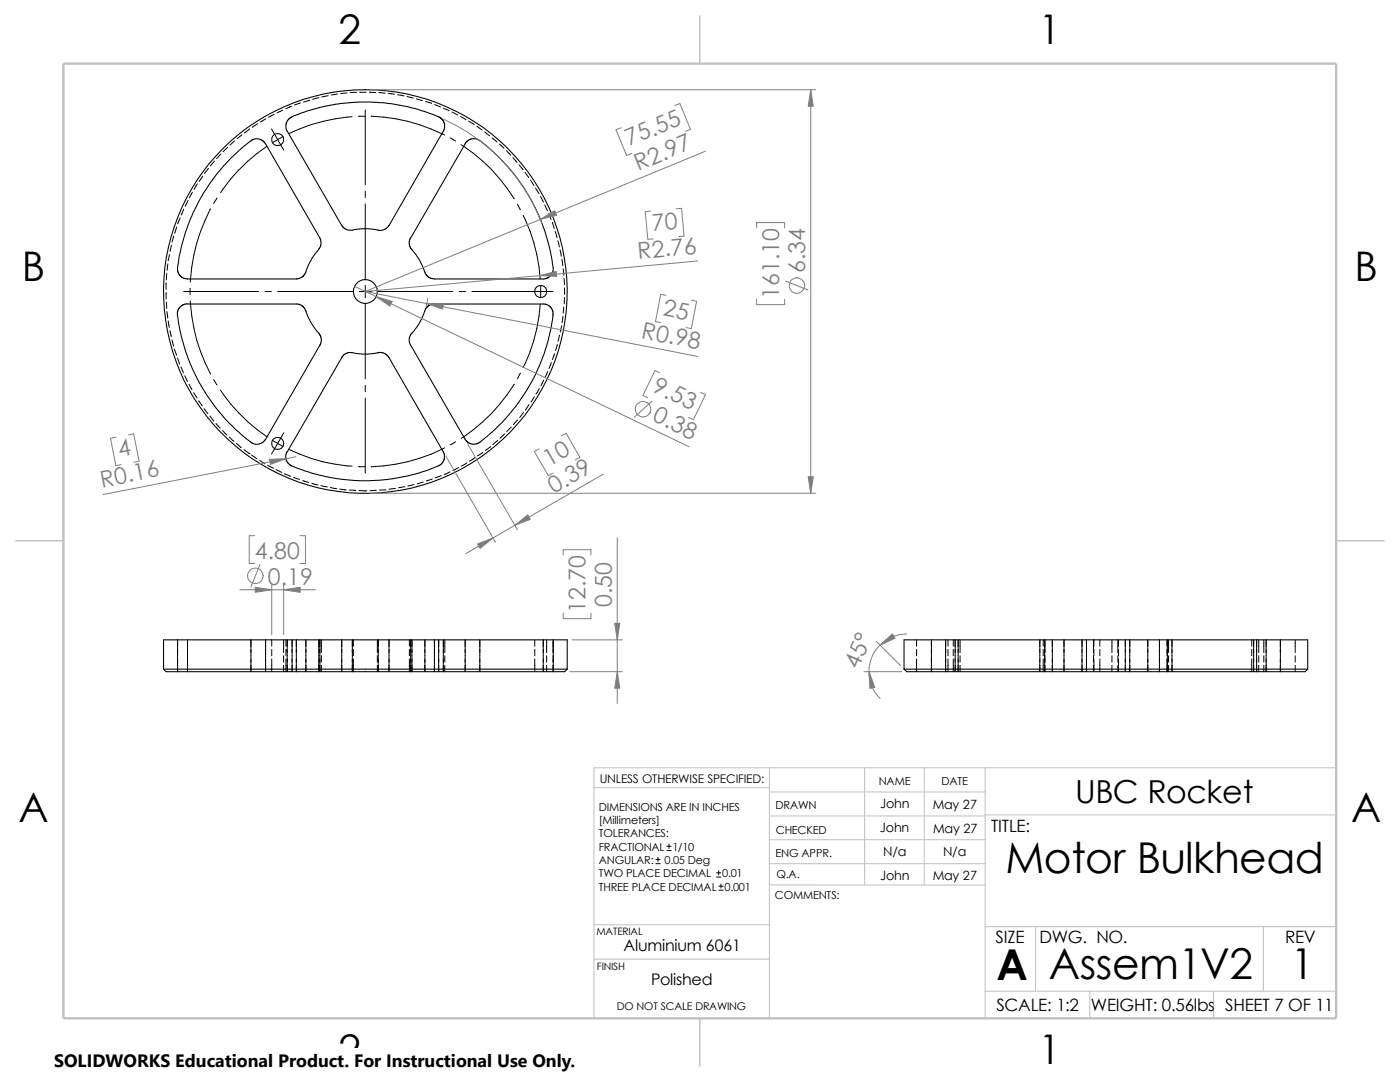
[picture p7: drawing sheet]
<svg xmlns="http://www.w3.org/2000/svg" width="279mm" height="216mm" viewBox="0 0 279 216" stroke-linecap="round" stroke-linejoin="round" font-family="sans-serif">
<g fill="none" stroke="#c0c0c0" stroke-width=".2">
<path d="M118.5 157.2h35M153.5 153.2v50M153.5 158h43.1M172.6 153.2v23.4M184.4 153.2v23.4M196.6 153.2v50M266.7 153.2h-148.2v50M153.5 167.6h43.1M153.5 162.8h43.1M153.5 176.6h43.1M153.5 172.3h43.1M196.6 162.6h70.1"/>
<path d="M118.5 191.4h35M118.5 184.5h35.1M196.6 197.8h70.1M196.6 184.9h70.1M206.7 184.9v12.9M217.5 197.8v5.4M242.2 197.8v5.4M252.1 184.9v12.9"/>
</g>
<path d="M139.7 3.2v9.5M3.1 107.9h9.6M266.7 107.9h9.5M139.7 203.2v9.5" fill="none" stroke="#c0c0c0" stroke-width=".21"/>
<path d="M12.7 12.7h254v190.5h-254z" fill="none" stroke="#c0c0c0" stroke-width=".47"/>
<g fill="none" stroke="#000" stroke-width=".2">
<path d="M61.8 20l-1.2 .4M63.6 19.5l-1.2 .3M65.5 19.1l-1.3 .2M67.4 18.8l-1.3 .2M69.3 18.5l-1.3 .2M71.2 18.4l-1.3 .1M71.8 18.4h1.3M73.7 18.4l1.3 .1M75.6 18.5l1.3 .1M77.5 18.6l1.2 .2M79.4 18.9l1.2 .2M81.2 19.3l1.3 .3"/>
<path d="M83.1 19.7l1.2 .4M38.4 38.4l-.6 1.1M39.4 36.7l-.7 1.1M40.4 35.1l-.6 1.1M41.6 33.6l-.8 1M42.8 32.1l-.8 1M43.3 39.5l-.7 1.1M44.1 30.7l-.9 1M45.4 29.4l-.9 .9M46.8 28.1l-.9 .9M48.3 26.9l-1 .8M49.8 25.7l-1 .8"/>
<path d="M51.4 24.7l-1.1 .7M53 23.7l-1.1 .6M53.3 29.2a34.1 34.1 0 0 0-9.3 9.2M54.2 25.7l2.4 4.3M54.7 22.8l-1.1 .6M56.4 22l-1.1 .5M56.5 27.3l-2.1 1.2M58.2 21.2l-1.2 .5M59.9 20.5l-1.1 .5M70.3 23.3a35.7 35.7 0 0 0-12.7 3.4M71.5 23.2h1.3M72.9 21.9v15"/>
<path d="M72.9 38.1v1.3M74.1 23.2a35.2 35.2 0 0 1 14.6 3.7M84.9 20.2l1.2 .4M86.7 20.9l1.2 .4M88.5 21.6l1.2 .5M89.8 27.5l1.1 .7M90.2 22.4l1.2 .5M91.9 23.2l1.1 .7M92 28.9a33.8 33.8 0 0 1 10.6 10.7M93.6 24.2l1.1 .6M95.2 25.2l1 .8M96.7 26.3l1 .8"/>
<path d="M98.2 27.5l1 .8M99.7 28.7l.9 .9M101 30.1l.9 .9M102.4 31.5l.8 .9M103.6 32.9l.8 1M104.8 34.4l.7 1M105.9 35.9l.7 1.1M106.9 37.5l.7 1.2M107.9 39.2l.6 1.1M33.1 56.5v1.2M33.1 58.4v1.2M33.3 54.6l-.1 1.2"/>
<path d="M33.5 52.7l-.1 1.2M33.8 50.8l-.2 1.2M34.2 48.9l-.2 1.3M34.7 47.1l-.4 1.2M35.3 45.3l-.5 1.2M35.9 43.5l-.4 1.2M36.7 41.7l-.5 1.2M36.7 58.2h14.9M37.5 40l-.5 1.1M37.9 57.5v1.3M42 41.7a35.3 35.3 0 0 0-4 14.6M52.9 58.2h1.2"/>
<path d="M55.4 58.2h15M71.7 58.2h2.5M72.9 40.7v15M72.9 56.9v2.5M75.4 58.2h15M91.7 58.2h1.2M94.2 58.2h16.2M103.3 40.7l.5 1.1M104.4 43a33.2 33.2 0 0 1 3.4 12.7M107.9 56.9v2.5M108.7 40.9l.6 1.1M109.5 42.6l.5 1.2"/>
<path d="M110.2 44.4l.4 1.2M110.8 46.2l.4 1.2M111.3 48l.3 1.3M111.8 49.9l.2 1.2M112.1 51.7l.2 1.3M112.4 53.6l.1 1.3M112.6 55.5v1.3M112.6 57.4v1.3M112.6 59.4v1.2M33.2 60.3l.1 1.3M33.3 62.2l.2 1.3M33.6 64.1l.2 1.2"/>
<path d="M33.9 66l.3 1.2M34.3 67.8l.3 1.2M34.8 69.6l.4 1.2M35.2 70.8v.1M35.4 71.5l.5 1.1M36.1 73.2l.5 1.2M36.9 75l.5 1.1M37.7 76.7l.6 1.1M38 60.1a34.4 34.4 0 0 0 4 14.5M38.7 78.4l.6 1M39.7 80l.7 1M42.6 75.7l.7 1.1"/>
<path d="M44 77.9a34.4 34.4 0 0 0 9.3 9.3M72.9 60.7v14.9M72.9 76.9v1.2M72.9 79.4v15M102.6 76.7a33.8 33.8 0 0 1-10.6 10.8M103.8 74.5l-.5 1.1M106.6 79.2l-.6 1M107.6 77.5l-.6 1.1M107.8 60.7a32.7 32.7 0 0 1-3.4 12.6M108.5 75.9l-.6 1.1M109.3 74.1l-.5 1.2M110 72.3l-.4 1.2"/>
<path d="M110.7 70.6l-.5 1.2M111.2 68.7l-.3 1.2M111.7 66.9l-.3 1.2M112.1 65l-.3 1.3M112.4 63.1l-.2 1.3M112.5 61.3l-.1 1.2M40.7 81.5l.8 1M41.9 83l.8 1M43.1 84.5l.8 .9M44.4 85.9l.9 .9M45.8 87.2l.9 .9M47.2 88.5l.9 .8"/>
<path d="M48.7 89.7l1 .8M49.7 90.5h.1M50.2 90.8l1.1 .7M51.8 91.9l1.1 .6M53.4 92.8l1.2 .6M54.4 87.8l2.1 1.3M55.1 93.7l1.2 .6M56.6 86.4l-2.4 4.2M56.8 94.5l1.2 .5M57.6 89.7a32.3 32.3 0 0 0 12.7 3.3M58.6 95.2l1.2 .5M60.4 95.9l1.2 .4"/>
<path d="M62.2 96.4l1.3 .4M64.1 96.9l1.2 .3M65.9 97.3l1.3 .2M67.8 97.6l1.3 .1M69.7 97.8l1.3 .1M71.5 93.1h1.3M71.6 97.9l1.3 .1M73.2 97.9l-.3 .1M75.1 97.8l-1.3 .1M77 97.7l-1.3 .1M78.9 97.5l-1.3 .1M80.8 97.1l-1.3 .2"/>
<path d="M82.6 96.7l-1.2 .3M84.5 96.2l-1.2 .4M86.3 95.6l-1.2 .4M88.1 94.9l-1.2 .5M88.7 89.4a34.4 34.4 0 0 1-14.6 3.7M89.8 94.1l-1.2 .6M90.9 88.1l-1.1 .7M91.5 93.3l-1.1 .6M93.2 92.4l-1.1 .6M94.8 91.3l-1.1 .7M96.4 90.3l-1.1 .7M97.9 89.1l-1 .8"/>
<path d="M99.3 87.9l-1 .8M100.7 86.6l-.9 .9M102 85.2l-.9 .9M103.3 83.8l-.9 1M104.5 82.3l-.8 1M105.6 80.7l-.7 1.1M35.4 127.7v6.3M37.4 127.7v6.3M50.1 127.7v6.3M53 127.7v6.3M54.2 127.7v1.2M54.2 129.6v1.3"/>
<path d="M54.2 131.5v2.5M56.6 127.7v2.5M56.6 130.9v1.2M56.6 132.8v1.2M57.1 127.7v1.2M57.1 129.6v1.3M57.1 131.5v2.5M57.3 127.7v6.3M58.3 127.7v6.3M59.1 127.7v6.3M61 127.7v6.3M63.6 127.7v6.3"/>
<path d="M63.8 127.7v6.3M64.1 127.7v2.5M64.1 130.9v1.2M64.1 132.8v1.2M68.2 127.7v6.3M70.3 127.7v6.3M70.5 127.7v1.2M70.5 129.6v1.3M70.5 131.5v2.5M75.3 127.7v2.5M75.3 130.9v1.2M75.3 132.8v1.2"/>
<path d="M75.5 127.7v6.3M77.6 127.7v6.3M81.7 127.7v1.2M81.7 129.6v1.3M81.7 131.5v2.5M82 127.7v6.3M82.2 127.7v6.3M84.8 127.7v6.3M86.7 127.7v6.3M87.5 127.7v6.3M88.5 127.7v6.3M88.8 127.7v2.5"/>
<path d="M88.8 130.9v1.2M88.8 132.8v1.2M92.8 127.7v6.3M95.8 127.7v6.3M106.7 127.7v1.2M106.7 129.6v1.3M106.7 131.5v2.5M108.4 127.7v6.3M109.1 127.7v2.5M109.1 130.9v1.2M109.1 132.8v1.2M110.4 127.7v6.3"/>
<path d="M182.9 127.7v1.2M182.9 129.6v1.3M182.9 131.5v2.5M185.9 127.7v6.3M188.7 127.7v6.3M189.2 127.7v1.2M189.2 129.6v1.3M189.2 131.5v2.5M190.2 127.7v1.2M190.2 129.6v1.3M190.2 131.5v2.5M190.6 127.7v6.3"/>
<path d="M191.2 127.7v6.3M191.6 127.7v2.5M191.6 130.9v1.2M191.6 132.8v1.2M207.5 127.7v6.3M208.2 127.7v1.2M208.2 129.6v1.3M208.2 131.5v2.5M208.5 127.7v6.3M208.5 127.7v2.5M208.5 130.9v1.2M208.5 132.8v1.2"/>
<path d="M210 127.7v6.3M212.3 127.7v6.3M215.9 127.7v6.3M216.8 127.7v6.3M218.2 127.7v2.5M218.2 130.9v1.2M218.2 132.8v1.2M218.3 127.7v1.2M218.3 129.6v1.3M218.3 131.5v2.5M219.5 127.7v1.2M219.5 129.6v1.3"/>
<path d="M219.5 131.5v2.5M221.9 127.7v2.5M221.9 130.9v1.2M221.9 132.8v1.2M223.1 127.7v2.5M223.1 130.9v1.2M223.1 132.8v1.2M223.2 127.7v1.2M223.2 129.6v1.3M223.2 131.5v2.5M224.6 127.7v6.3M225.5 127.7v6.3"/>
<path d="M229.1 127.7v6.3M231.4 127.7v6.3M232.9 127.7v1.2M232.9 129.6v1.3M232.9 131.5v2.5M233 127.7v6.3M233.2 127.7v2.5M233.2 130.9v1.2M233.2 132.8v1.2M233.9 127.7v6.3M249.8 127.7v1.2M249.8 129.6v1.3"/>
<path d="M249.8 131.5v2.5M250.2 127.7v6.3M250.8 127.7v6.3M251.2 127.7v2.5M251.2 130.9v1.2M251.2 132.8v1.2M252.2 127.7v2.5M252.2 130.9v1.2M252.2 132.8v1.2M252.7 127.7v6.3M255.5 127.7v6.3M258.5 127.7v2.5"/>
<path d="M258.5 130.9v1.2M258.5 132.8v1.2M130.9 172.3h.8M130.9 171.5h.8M131.3 171.1v.8M133.1 169.7h.8M133.1 168.9h.8M133.5 168.4v.9M143 175h.8M143 174.2h.8M143.4 173.7v.9M143.5 177.6h.8"/>
<path d="M143.5 176.8h.8M143.9 176.4v.8"/>
</g>
<g fill="none" stroke="#000" stroke-width=".21">
<path d="M53 28.7l-.5-.6-.8-.4h-.9l-.7 .4a36.8 36.8 0 0 0-14.7 26l.3 .7 .4 .4 .6 .3 .7 .2h21.9l.9-.4 .7-.6 1.2-3 1.9-2.6 .1-.6-.1-.6-11-19.2M58.3 23.3a37.6 37.6 0 0 1 29.7 .3l.4 .4 .3 .8-.1 1.3-11 18.9-.3 .4-.7 .4-1.2 .1M58.3 23.3l-.6 .3-.6 .9-.1 .6 .1 .8 11.1 19.1M68.2 45l.5 .6 .9 .3 2.7-.3 2.1 .1 1.1 .2M81.9 47.5l-.2 .7 .1 1 1.9 2.7 1.1 2.4M82 47.5l11-19.1 .5-.5 .6-.2h.9l.6 .3a37 37 0 0 1 14.8 25.9l-.1 .5-.4 .5-.4 .5-.9 .3h-21.9l-1.1-.4-.6-.5-.2-.6M37.4 60.7h22.1l1 .4 .5 1M37.4 60.6l-.7 .1-.9 .7-.4 .7v.8a37.8 37.8 0 0 0 14.7 25.3M61 62l1.1 2.4 1.9 2.6 .1 .7-.1 1-11 19-.7 .6-.8 .3h-.7l-.8-.3M77.6 71.3l-.7-.7-.9-.3-2.5 .4-2.2-.1-1.4-.3-.7 .1-.6 .4-11.3 19.4M77.6 71.4l11 19 .1 .7-.1 .7-.4 .7-.4 .3a37.2 37.2 0 0 1-30-.1l-.6-.6-.2-.7v-.6l.3-.7M82.2 66.5l-.5 1.1v.7l.2 .5 10.9 18.9"/>
<path d="M86.7 60.7h22.1l.7 .3 .6 .5 .3 .7v.6a37.3 37.3 0 0 1-15.1 25.7l-.9 .1-.7-.1-.4-.3-.5-.6M86.7 60.6l-.7 .1-.9 .6-1.4 3.3-1.5 1.9M32.6 133.5v-5.8h80.6v5.8M32.6 133.5l.5 .5h79.6l.5-.5M32.6 133.5h80.6M180.4 133.5v-5.8h80.6v5.8M180.4 133.5l.5 .5h79.6l.5-.5M180.4 133.5h80.6"/>
<circle cx="55.4" cy="27.8" r="1.2"/>
<circle cx="72.9" cy="58.2" r="40.3"/>
<circle cx="72.9" cy="58.2" r="2.38"/>
<circle cx="107.9" cy="58.2" r="1.2"/>
<circle cx="55.4" cy="88.5" r="1.2"/>
</g>
<g fill="none" stroke="#808080" stroke-width=".2">
<path d="M73.9 17.9h88.9M161.8 17.9v80.5M88.4 23.7a37.3 37.3 0 0 1 19.8 21M124 25.5l-1.1 .4 2.2 5.1 1-.4M134.7 21l1-.3 2.1 5.1-1 .4M140.8 30.2l-67.9 28M70.8 57.1l66.7 32.1M72.9 58.2l66.3 12.9M85.3 59.6l-.3 1.5M129.8 42.1l-1 .1 .5 5.6 1-.1M132.9 58.9l-1-.2-1.1 5.5 1.1 .1M135 41.7l1-.1 .5 5.5-1 .1"/>
<path d="M138 59.9l1 .2-1 5.5-1.1-.2M139.3 52.1l-66.4 6.1M151 45.5v-1.1h5.6v1.1M151 59.7v1.1h5.6v-1.1M156.8 56.1l4.4 1.8M131.7 74.4l-1-.5-2.4 5 1 .5M139.8 78.3l1 .4-2.4 5-1-.4M23.1 87.2l-1 .3 1 5.4 1.1-.2M25.7 86.8l1-.2 1.1 5.4-1.1 .2M59.1 91.1l-38.5 7.6M73.9 98.4h88.9M89 91l9.9 17.2"/>
<path d="M93.3 88.5l10 17.2M107.6 89.6l-1 .5 2.8 4.8 1-.5M112.1 87l.9-.6 2.7 4.9-.9 .5M120.4 94.6l-27.5 15.9M130.1 80.1l-3.5 3.2M47.9 117.7h15M50.8 106.9h-1.1v5.5h1.1M51.9 112.7l-1.8 4.4M54.2 116.7v10M56.6 116.7v10M59.9 106.9h1.1v5.5h-1.1M112.4 110.7v-1h5.5v1"/>
<path d="M123.2 107.3v33.1M112.4 122.4v1h5.5v-1M113.7 134h10.5M114.2 127.7h10M172.4 134h7.6M174.9 128l4.8 4.8M180.9 126.5a7.5 7.5 0 0 0-6.9 4.7 7.5 7.5 0 0 0 1.6 8.2"/>
<circle cx="159" cy="57" r="1.56"/>
<circle cx="128.3" cy="81.7" r="1.57"/>
<circle cx="51" cy="114.9" r="1.56"/>
</g>
<g fill="#808080" stroke="#808080" stroke-width=".2">
<path d="M102.7 104.8l2.6-2.1 .5 .9z"/>
<path d="M161.8 17.9l.5 3.3h-1z"/>
<path d="M161.3 95.1h1l-.5 3.3z"/>
<path d="M107.8 43.8l2.9-1.8 .4 1z"/>
<path d="M107.8 55l3.2-.9 .1 1.1z"/>
<path d="M85.2 60.6l3.3 .1-.2 1z"/>
<path d="M75.1 59.2l3.2 1-.5 .9z"/>
<path d="M95.3 108.5l3.1-1.2-2.6 2.1z"/>
<path d="M53.8 91.7l3.3-.2-3.1 1.2z"/>
<path d="M56.6 117.7l3.3-.5v1z"/>
<path d="M50.9 117.2l3.3 .5-3.3 .5z"/>
<path d="M122.7 124.4h1l-.5 3.3z"/>
<path d="M123.2 134l.5 3.3h-1z"/>
<path d="M175.6 128.7l2.5-2.2 .5 .8z"/>
<path d="M173.4 134l1.2 3.2-1 .2z"/>
</g>
<path d="M10.8 209.2h104.1v6.7h-104.1z" fill="#fff"/>
<g font-size="8.5">
<text x="200.7" y="174.1">Motor Bulkhead</text>
<text x="198.8" y="195.5">A</text>
<text x="209.3" y="195.3">Assem1V2</text>
<text x="257.6" y="195.3">1</text>
</g>
<g font-size="8.1">
<text x="67.6" y="8.8">2</text>
<text x="207.3" y="8.8">1</text>
<text x="4.4" y="56.1">B</text>
<text x="270.3" y="56.1">B</text>
<text x="3.7" y="164.1">A</text>
<text x="269.6" y="164.1">A</text>
<text x="67.6" y="212.3">2</text>
<text x="207.3" y="212.3">1</text>
</g>
<text font-size="6.3" x="214.6" y="160.3">UBC Rocket</text>
<g font-size="4.6" fill="#808080">
<text x="125.5" y="29.2" transform="rotate(-22 125.5 29.2)">75.55</text>
<text x="127.3" y="34.1" transform="rotate(-22 127.3 34.1)">R2.97</text>
<text x="130.2" y="46.1" transform="rotate(-5 130.2 46.1)">70</text>
<text x="127.3" y="51.6" transform="rotate(-5 127.3 51.6)">R2.76</text>
<text x="155.5" y="59.7" transform="rotate(-90 155.5 59.7)">161.10</text>
<text x="160.7" y="54.5" transform="rotate(-90 160.7 54.5)">6.34</text>
<text x="132.2" y="62.9" transform="rotate(12 132.2 62.9)">25</text>
<text x="127.8" y="67.4" transform="rotate(12 127.8 67.4)">R0.98</text>
<text x="130" y="78" transform="rotate(26 130 78)">9.53</text>
<text x="130" y="83.9" transform="rotate(26 130 83.9)">0.38</text>
<text x="23.9" y="91.2" transform="rotate(-11 23.9 91.2)">4</text>
<text x="109.6" y="93.1" transform="rotate(-30 109.6 93.1)">10</text>
<text x="20.3" y="97.3" transform="rotate(-11 20.3 97.3)">R0.16</text>
<text x="110.5" y="98.6" transform="rotate(-30 110.5 98.6)">0.39</text>
<text x="50.8" y="111.5">4.80</text>
<text x="53.5" y="116.8">0.19</text>
<text x="116.8" y="122.4" transform="rotate(-90 116.8 122.4)">12.70</text>
<text x="122.1" y="121.1" transform="rotate(-90 122.1 121.1)">0.50</text>
<text x="171.3" y="133.6" transform="rotate(-66 171.3 133.6)">45°</text>
</g>
<text font-size="3.6" x="10.8" y="213">SOLIDWORKS Educational Product. For Instructional Use Only.</text>
<g font-size="3.4">
<text x="197.8" y="166">TITLE:</text>
<text x="198.7" y="188.1">SIZE</text>
<text x="207.5" y="188.1">DWG. NO.</text>
<text x="256.5" y="188.2">REV</text>
<text x="198.8" y="201.7">SCALE: 1:2</text>
<text x="217.7" y="201.8">WEIGHT: 0.56lbs</text>
<text x="244.5" y="201.7">SHEET 7 OF 11</text>
</g>
<g font-size="3.2">
<text x="124.5" y="189.8">Aluminium 6061</text>
<text x="129.9" y="196.6">Polished</text>
</g>
<g font-size="2.5">
<text x="175.6" y="161.3">John</text>
<text x="186.1" y="161.4">May 27</text>
<text x="175.6" y="166.1">John</text>
<text x="186.2" y="166.2">May 27</text>
<text x="176.3" y="170.8">N/a</text>
<text x="188.2" y="170.8">N/a</text>
<text x="175.6" y="175.6">John</text>
<text x="186.1" y="175.6">May 27</text>
</g>
<text font-size="2.4" x="119.7" y="156.2">UNLESS OTHERWISE SPECIFIED:</text>
<g font-size="2.2">
<text x="119.5" y="161.8">DIMENSIONS ARE IN INCHES</text>
<text x="154.8" y="161.5">DRAWN</text>
<text x="175.4" y="156.7">NAME</text>
<text x="187.9" y="156.7">DATE</text>
<text x="119.5" y="164.4">[Millimeters]</text>
<text x="119.5" y="167.1">TOLERANCES:</text>
<text x="154.8" y="166.3">CHECKED</text>
<text x="119.5" y="169.8">FRACTIONAL 1/10</text>
<text x="119.5" y="172.4">ANGULAR:</text>
<text x="132.6" y="172.4">0.05 Deg</text>
<text x="154.8" y="171">ENG APPR.</text>
<text x="119.5" y="175">TWO PLACE DECIMAL</text>
<text x="119.5" y="177.7">THREE PLACE DECIMAL 0.001</text>
<text x="144.1" y="175">0.01</text>
<text x="154.6" y="179.5">COMMENTS:</text>
<text x="154.9" y="175.2">Q.A.</text>
</g>
<text font-size="2.1" x="123.1" y="201.6">DO NOT SCALE DRAWING</text>
<g font-size="2">
<text x="119" y="186.6">MATERIAL</text>
<text x="119.1" y="193.5">FINISH</text>
</g>
</svg>
